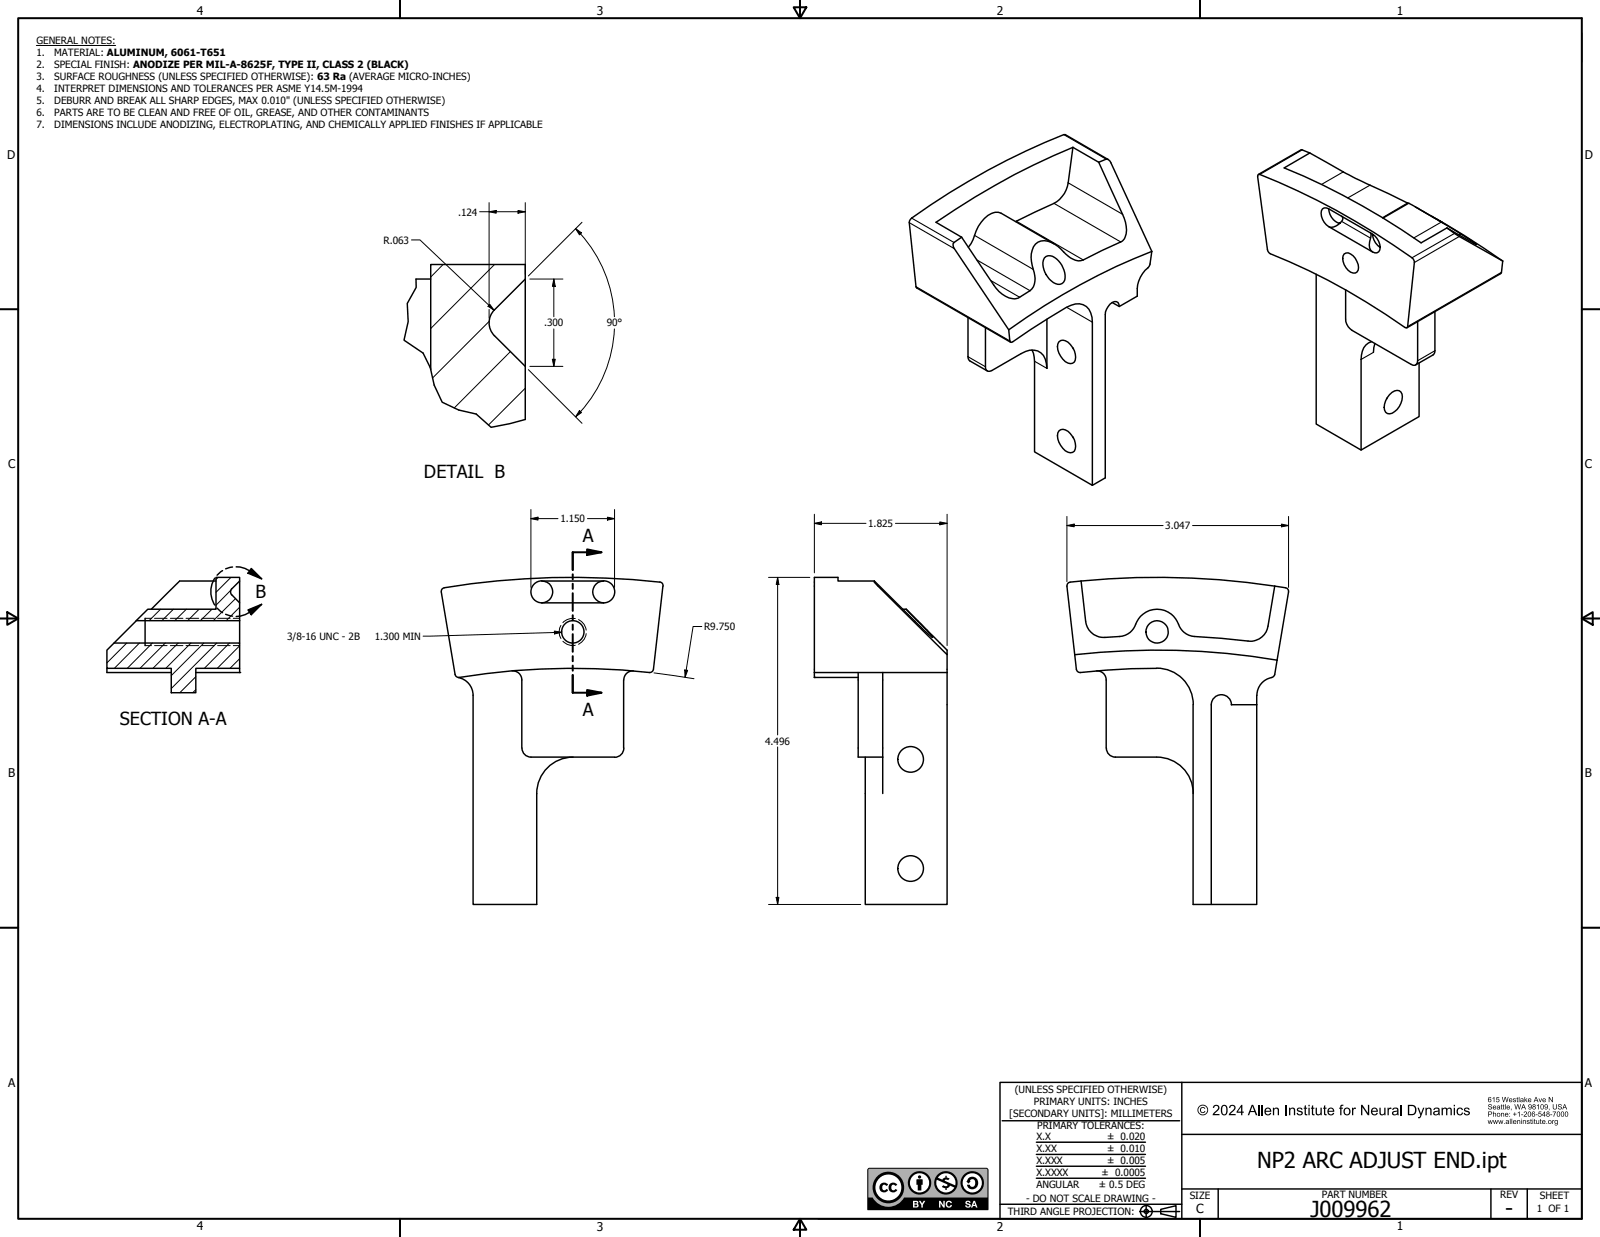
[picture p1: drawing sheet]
<svg xmlns="http://www.w3.org/2000/svg" width="559mm" height="432mm" viewBox="0 0 559 432" stroke-linecap="round" stroke-linejoin="round" font-family="sans-serif">
<!-- layer: Layer 1 -->
<g fill="none" stroke="#000" stroke-width=".35">
<path d="M12.7 15.9h27.7M552.4 11.5v10.3M167.5 73.9h16M170.8 73.9l2.5-.4v.9zM170.8 70.7v35.9M180.9 73.5l2.6 .4-2.6 .5zM183.5 70.7v25.1M201 79.8a46.6 46.6 0 0 1 13.6 30.8M201 79.8l2.1 1.5-.7 .7zM203.3 77.6l-18.8 18.7M143.7 83.8h3l25.8 24.5M154.7 92.3l-4.3 4.4"/>
<path d="M172.7 92.3l-22.3 22.4M185 97.4h11.6M193.4 97.4l.5 2.5h-1zM193.4 97.4v13.2M170.8 108v3.1M170.9 112.1l-19.8 19.9M171.1 106.2l1.4 2.1-2.1-1.4zM193.4 114.8v13.1M214.6 114.8a46.3 46.3 0 0 1-13.6 30.7M178.2 122.7l-19.6 19.7M183.5 135.5l-12.9 12.8M184.5 129l18.8 18.8"/>
<path d="M185 127.9h11.6M192.9 125.4h1l-.5 2.5zM202.4 143.3l.7 .7-2.1 1.5zM185.4 177.9v27.1M214.6 177.9v27.1M284.4 179.5v20.5M330.8 179.5v45.9M185.4 181l2.5-.5v1zM185.4 181h9.5M205.2 181h9.4M212.2 180.5l2.4 .5-2.4 .5zM284.4 182.7l2.5-.5v1z"/>
<path d="M284.4 182.7h18.1M312.7 182.7h18.1M328.2 182.2l2.6 .5-2.6 .5zM372.6 183.5l2.6-.6v1zM372.6 183.5h33.6M372.6 180.3v22.7M416.5 183.5h33.5M447.5 182.9l2.5 .6-2.5 .4zM450 180.3v24.7M50.7 215.8h2.2M54 215.8h4.4M56.1 212.7l-4 4"/>
<path d="M59.5 215.8h4.4M60.6 212.7l-4.1 4M65 215.8h4.4M65.1 212.7l-4.1 4M69.5 212.7l-4 4M70.5 215.8h4.4M74 212.7l-4 4M76 215.8h4.4M76.2 201.5l-.8 .7M80.6 201.5l-5.2 5.3M80.7 205.9l-5.3 5.4M81.5 215.8h2.2"/>
<path d="M82.2 209l-7.7 7.7M83.7 216.5l-.2 .2M83.7 212l-4.7 4.7M195.9 218.3a4.4 4.4 0 0 0 0 4.6M200.9 215.9a4.8 4.8 0 0 0-4.3 1.5M202.1 216.3a4.6 4.6 0 0 1 2.6 3.7M245.1 218.7h-3l-2.8 17.7M268.4 201.5h14.4M271.6 201.5v55M271.6 201.5l.4 2.5h-.9zM44.3 224.5l-7 6.9M48.7 224.5l-8.8 8.8"/>
<path d="M50.7 225.4h2.2M53.2 224.5l-8.8 8.8M54 225.4h4.4M57.7 224.5l-8.8 8.8M59.5 225.4h4.4M62.2 224.5l-8.8 8.8M65 225.4h4.4M66.7 224.5l-8.8 8.8M68.4 236.2l-5.6 5.6M70.5 225.4h4.4M71.2 224.5l-11.4 11.3M75.7 224.5l-15.9 15.8"/>
<path d="M76 225.4h4.4M80.1 224.5l-8.7 8.8M81.5 225.4h2.2M83.7 229.9l-3.4 3.4M83.7 225.4l-7.8 7.9M193.6 220.3l2.6 .4-2.5 .6zM196.2 220.7l-48.4 1.4M196.6 223.8a4.5 4.5 0 0 0 4.3 1.4M204.7 221.2a4.8 4.8 0 0 1-2.6 3.7M228.4 234.9l14 2M239.1 233.9l1.1 .1-.9 2.4zM68.4 240.7l-1.1 1.1"/>
<path d="M271.6 260.7v55M268.4 315.7h32.2M271.1 313.2h.9l-.4 2.5z"/>
</g>
<g fill="none" stroke="#000" stroke-width=".51">
<path d="M374.7 51.4a247.7 247.7 0 0 0-47.8 26.2l9 5.2M374.7 51.4l-1.6 12.4a9.6 9.6 0 0 1-5 7.2l-13.4 6.3M374.7 51.4l9 5.2M383.7 56.6l8.3 18.2a10.1 10.1 0 0 1 .7 8.6l-.8 .8-13.6 6.5a5.6 5.6 0 0 1-6.1-2l-.7-.8a9.4 9.4 0 0 0-8-3.8 5.3 5.3 0 0 0-3.4 5.8l.8 4.1a6.5 6.5 0 0 1-1.2 7.5l-4.1 2.6a6 6 0 0 1-5.6-1.4l-1.1-1-1.9-2.3-11.1-16.6M383.7 56.6l2.6-1a1.8 1.8 0 0 1 1.7 1.2l14.3 31M387 55.7l-15.2-8.7a236.8 236.8 0 0 0-53.9 29.6l-.3 1.1 2.4 22.6 32.9 19.1M457.5 53.4l-9 5.2a247.7 247.7 0 0 1 47.8 26.2l9-5.2M457.5 53.4l16 8.9 18.3 8.7M457.5 53.4l-3-1.1-15 8.6M439.5 60.9a235.5 235.5 0 0 1 54.1 29.5l.4 1.2-2.4 22.4-.5 .5a245.8 245.8 0 0 0-47.9-26.2l-.5-1.1-3.5-25.5zM464.1 72.9l15.3 8.8M464.1 79.1l15.3 8.8"/>
<path d="M468.6 75.4a1.17 1.17 0 0 1 0 1.9 4.3 4.3 0 0 1-4.5 1.8 5.6 5.6 0 0 1-2.6-5.6 1.57 1.57 0 0 1 2.6-.6 5.3 5.3 0 0 0 3.9 5M483 76.1l9.1-5.2 16.4 9.7 7.2 4.7-10.4-5.7M494.3 72.3l9.6 5.4-3.9-2.2M502.7 77.1a246.4 246.4 0 0 1 22.1 14M505.3 79.6l4.4 3 15.1 8.5M150.4 97.4h-5.1l.1 2.9-3.2 5.6 .4 6.4-1.5 6.4 6.7 4.6 2.4 5 1.4 6.1 2.8 6 5.8 2.7 6.1 1.4 5.2 4.7 6.6-1.3 5.4-1.5v-18.5l-10.8-10.7M183.5 97.4v30.5M335.9 82.8l-2.7 1.8a1.73 1.73 0 0 0 .1 2.2l19 28.3M364.7 90a2.96 2.96 0 0 1 4.4 .4 8.5 8.5 0 0 1 2.8 7.4 2.45 2.45 0 0 1-4 .8 8 8 0 0 1-3.5-7.9zM368 85.1l-18.4-10.7a6 6 0 0 0-6.9 3.1 18 18 0 0 0-2.8 6.1l-1.7 2.7M402.3 87.8l-.7 4.4a3.5 3.5 0 0 1-1.7 2.2 11.1 11.1 0 0 0-2.7 9l-6.3 3.6-2.5-1.4M402.3 87.8a226.7 226.7 0 0 0-50 27.3"/>
<path d="M459.7 95.7v52.3l15.7 9.1M469.5 88.6a2.21 2.21 0 0 1 3.1 .7 4.6 4.6 0 0 1 1.3 5.7 2.31 2.31 0 0 1-3-.6 4.8 4.8 0 0 1-1.4-5.8zM478.7 81.3l.2 .7-.2 1.1a4.2 4.2 0 0 0 .7 4.8 1.64 1.64 0 0 0 1.9 .2 1.64 1.64 0 0 0 .7-1.7 5.9 5.9 0 0 0-2.6-4.7 5.9 5.9 0 0 0 2.6 4.7M524.8 91.1l-.4 4-.3 .4-32.7 18.9M172.7 108.2l10.8-10.8v-5.1h-33.1v36.7M172.7 108.2a6.4 6.4 0 0 0 0 9M338.1 110.9v14.3l.6 .8 6.1 3.5M352.3 115.1l.4 3.9 .5 .5 .5-.2a190.1 190.1 0 0 1 20.4-12.7 5 5 0 0 1 7.3 4.1l.1 58.7-20.2-11.7v-31.6l-.4-2.8-.5-1.1M365.6 111.4v17.2a6.3 6.3 0 0 0-3.2-6.1 6.5 6.5 0 0 0-5.8 .9l-10.2 5.9a1.37 1.37 0 0 1-1.6 .2 1.37 1.37 0 0 1-.6-1.5v-13.6M369.8 119.3a2.59 2.59 0 0 1 4 1 5.6 5.6 0 0 1 1.4 6.1 2.59 2.59 0 0 1-4-1 5.3 5.3 0 0 1-1.4-6.1zM390.9 107a1.49 1.49 0 0 0-.7-1.6 1.49 1.49 0 0 0-1.8 .2 5.7 5.7 0 0 0-2.4 4.3v56.9l-4.5 2.6M470 101.2v10.2a4.8 4.8 0 0 0 2.2 3.9l21.3 12.2a1.37 1.37 0 0 0 1.6-1.6v-13.6"/>
<path d="M479 119.3a5.7 5.7 0 0 0-3.6 6.2v31.6l20.2-11.7v-18.7M480.2 119.9l-.5 3.1M501.1 108.8v14.3l-.6 .8-6.1 3.5M374.6 121.3l.3 .4M484.5 138.9l-.2 .4M485.3 137.8a2.83 2.83 0 0 1 4-1 5.6 5.6 0 0 1-2.3 6.9 2.01 2.01 0 0 1-2.4 .7 2.01 2.01 0 0 1-1.2-2.2 7 7 0 0 1 1.9-4.4zM369.8 150.4a2.59 2.59 0 0 1 4 1 5.6 5.6 0 0 1 1.4 6.1 2.59 2.59 0 0 1-4-1 5.3 5.3 0 0 1-1.4-6.1zM374.6 152.5l.3 .3M77.7 199.2l-1.9 1.6M81.2 197.9l-2.4 .7M82.5 197.9h1.4l1.7 .5 5.8 3.7M87.8 198.4l3.6 3.7-4.8-2z"/>
<path d="M47.6 216.7l4-4h23.8v-11.2h8.3v1.3l-2.7 2.7-.5 1.1 .2 .8 3 3v6.3zM47.6 216.7l-7.8 7.8M50.7 215.8v9.6M75.1 201.8a8.4 8.4 0 0 0 0 9.4M75.4 202.8h-12.7l-9.9 9.9M75.8 212.3l1.9 1.6M78.8 214.4l2.4 .7M83.7 202.8v7.6M83.7 216.7v7.8M86.6 212.9l4.8-2-3.6 3.7zM91.4 210.9l-5.8 3.7-3.1 .6M154.1 206.6l4.8 28.9"/>
<path d="M154.1 206.6a1.25 1.25 0 0 1 1.1-1.4 276 276 0 0 1 75.7-1.9l.5 .5 .2 .8-3.4 29-.6 1-.8 .2M189.2 202.8h21.6a3.8 3.8 0 0 0-3.8 3.8 3.8 3.8 0 0 0 3.8 3.8h-21.6a3.8 3.8 0 0 0 3.8-3.8 3.8 3.8 0 0 0-3.8-3.8zM189.3 202.8a3.8 3.8 0 0 0-3.9 3.8 3.8 3.8 0 0 0 3.9 3.8M210.9 202.8a3.8 3.8 0 0 1 3.8 3.8 3.8 3.8 0 0 1-3.8 3.8M305.4 202.8h-12.7v-1.3h-8.3v35h15.3M305.4 202.8v.4l.8 1 24.6 24.3v-1.6l-14.3-14.2M305.4 202.8l17.2 17.1 3.1 2.6a12.1 12.1 0 0 0-3.3-3.8l-5.9-6M315.3 212.7h1.2M377.6 202.8l1.6 14.1a6.3 6.3 0 0 0 6.7 5.6l5.1-.3a6.7 6.7 0 0 0 6.1-5.2 8 8 0 0 1 8-4.3 8 8 0 0 1 6.8 6l.5 .8a6.4 6.4 0 0 0 4.9 2.7l18.6 1.6a6.2 6.2 0 0 0 6.9-5.2l2.4-14M377.6 202.8a276.8 276.8 0 0 1 67.6 1.8M377.6 202.8l-3.8 .4a1.29 1.29 0 0 0-1.2 1.4l2.7 23.9M445.2 204.6l3.7 .6a1.28 1.28 0 0 1 1.1 1.4l-4 23.8"/>
<path d="M37.3 226.9l2.5-2.4h43.9v8.8h-15.3v8.5h-8.6v-8.5h-22.5zM37.3 233.3v1.5h22.5M83.7 233.3v1.5h-15.3M160 236.5a6.3 6.3 0 0 1 5.2 6.2v73h22.3v-38.7M178.8 234.2a3.1 3.1 0 0 1 3.4 3.1M182.2 237.4v23.7M217.8 237.4l.1 23.7a3.2 3.2 0 0 1-3.2 3.3M221.3 234.2a3.1 3.1 0 0 0-3.4 3.1M226.8 234.8a253.5 253.5 0 0 0-66.8 1.7l-.7-.4-.3-.7M284.4 234.8h46.4M299.7 234.8v29.5h8.6M308.3 234.8v42.2"/>
<path d="M330.8 228.5v87.2h-28.6v-51.4M375.3 228.5a253.4 253.4 0 0 1 70.7 1.9M375.3 228.5l.6 5.1M375.9 233.6l.7 1 .8 .2M382.9 234.2a3.1 3.1 0 0 1 3.4 3.1M386.3 237.4l.1 23.7a3.1 3.1 0 0 0 3.1 3.2h14.5a12.7 12.7 0 0 1 12.8 12.7M404 233.3l-8.9 .1-17.8 1.4M404 233.2a12.7 12.7 0 0 1 12.8 12.8M444.2 236.5a6.3 6.3 0 0 0-5.2 6.2M446 230.4l-.8 5-.4 .7-.6 .4M416.7 246v69.7h6.3M423 246a3.5 3.5 0 0 1 3.6-3.5 3.5 3.5 0 0 1 3.5 3.5"/>
<path d="M423 246v69.7h15.9v-69.7M430 246h8.9M438.9 242.7v3.3M182.3 261.1a3.1 3.1 0 0 0 3.2 3.2h29.1M200.2 264.3a12.7 12.7 0 0 0-12.7 12.7M412.7 377.8v47.6M350 391.2h62M361.9 398.7h38.1M412.7 396h139.7M361.9 403h38.1M361.9 411.3h38.1M361.9 407.1h38.1"/>
<path d="M412.7 415h139.7M425.4 415v10.4M520.7 415v10.4M533.4 415v10.4M285.7 425.4h266.7v-47.6h-203.2v47.6M349.2 420.4h63.5M398 422.9h14M400.3 420.6v4.6M405.4 422.1l5.3-1.2v4l-5.3-1.2z"/>
<circle cx="200.1" cy="220.6" r="3.9"/>
<circle cx="404.1" cy="220.6" r="3.9"/>
<circle cx="318" cy="265.1" r="4.5"/>
<circle cx="318" cy="303.2" r="4.5"/>
<circle cx="400.3" cy="422.9" r="2.06"/>
<circle cx="400.3" cy="422.9" r=".73"/>
</g>
<g fill="#000">
<path d="M423.9 385.9a1.19 1.19 0 0 1 1.9 .3 1.19 1.19 0 0 1-.7 1.7l-1 1h1.8v.4h-2.4l.2-.6 1-1a.91 .91 0 0 0 .7-.7 .91 .91 0 0 0-.5-1l-.7 .2-.2 .6-.4-.1zM429.6 385.9a1.19 1.19 0 0 1 1.8 .3 1.19 1.19 0 0 1-.6 1.7l-1 1h1.7v.4h-2.4l.3-.6 .9-1a.91 .91 0 0 0 .7-.7 .91 .91 0 0 0-.4-1l-.7 .2-.2 .6-.5-.1zM444.6 386.7h.4v.3a.94 .94 0 0 1 1.1-.4 .94 .94 0 0 1 .6 1.1v1.6h-.5v-1.6a.65 .65 0 0 0-.7-.7 .65 .65 0 0 0-.5 .9v1.4h-.4zM448.9 385.7h.5v3.6h-.5zM450.2 386.7h.4v.3a.94 .94 0 0 1 1.1-.4 .94 .94 0 0 1 .6 1.1v1.6h-.4v-1.6a.65 .65 0 0 0-.7-.7 .65 .65 0 0 0-.6 .9v1.4h-.4zM453.1 386.9l.6-.3a.99 .99 0 0 1 1.2 .7l-.4 .1a.52 .52 0 0 0-.6-.5 .52 .52 0 0 0-.4 .6l.2 .1a.98 .98 0 0 1 1 .3 .98 .98 0 0 1 .2 1l-.2 .3a1.19 1.19 0 0 1-1.9-.7l.5-.1a.58 .58 0 0 0 .6 .6 .58 .58 0 0 0 .5-.7l-.2-.1a.94 .94 0 0 1-1-.3 .94 .94 0 0 1-.1-1zM455.6 386l.5-.2v.9h.4v.3h-.4v1.6l.5 .7a.66 .66 0 0 1-.7-.1 .66 .66 0 0 1-.3-.7v-1.5h-.3v-.3h.3zM458.2 386l.4-.2v.9h.5v.3h-.5v1.6l.5 .7a.66 .66 0 0 1-.7-.1 .66 .66 0 0 1-.2-.7v-1.5h-.4v-.3h.4zM459.5 386.7h.4v1.4a.66 .66 0 0 0 .7 .9 .66 .66 0 0 0 .6-.9v-1.4h.4v2.6h-.4v-.4a.94 .94 0 0 1-1.1 .4 .94 .94 0 0 1-.6-1zM462.4 386l.4-.2v.9h.5v.3h-.5v1.6l.6 .7a.66 .66 0 0 1-.8-.1 .66 .66 0 0 1-.2-.7v-1.5h-.3v-.3h.3zM468.2 385.8l1-.1-.1 .3-.6 .2v.5h.5v.3h-.5v2.3h-.4v-2.3h-.4v-.3h.4zM472.2 386.7h.4v.4a.64 .64 0 0 1 1-.3l-.1 .4a.59 .59 0 0 0-.7 0 .59 .59 0 0 0-.2 .7v1.4h-.4z"/>
<path d="M475.3 385.7h.5l1.9 2.8v-2.8h.5v3.6h-.5l-1.9-2.9v2.9h-.5zM481.8 386.7h.4v1.4a.66 .66 0 0 0 .7 .9 .66 .66 0 0 0 .5-.9v-1.4h.5v2.6h-.4v-.4a.94 .94 0 0 1-1.1 .4 .94 .94 0 0 1-.6-1zM484.6 386.7h.4v.4a.64 .64 0 0 1 1-.3l-.1 .4a.59 .59 0 0 0-.7 0 .59 .59 0 0 0-.2 .7v1.4h-.4zM495.1 386.7h.4l.8 2.1 .7-2.1h.5l-1 2.6a.97 .97 0 0 1-1.2 1l-.1-.4h.5l.3-.6zM497.8 386.7h.4v.3a.94 .94 0 0 1 1.2-.4 .94 .94 0 0 1 .6 1.1v1.6h-.5v-1.6a.65 .65 0 0 0-.7-.7 .65 .65 0 0 0-.5 .9v1.4h-.5zM503.5 386.7h.4v.3l1-.4a.67 .67 0 0 0 1.1 0l.7 .1 .3 .3v2.3h-.4v-1.7a.58 .58 0 0 0-.6-.6 .58 .58 0 0 0-.5 .8v1.5h-.5v-1.7a.6 .6 0 0 0-.7-.6 .6 .6 0 0 0-.4 .9v1.4h-.4zM509.1 386.9a1.12 1.12 0 0 1 1.8 .5l-.4 .1a.72 .72 0 0 0-.9-.5 .72 .72 0 0 0-.4 1 .73 .73 0 0 0 .4 1 .73 .73 0 0 0 1-.7l.4 .1a1.25 1.25 0 0 1-1.8 .8 1.25 1.25 0 0 1-.4-2zM511.4 386.9l.6-.3a.99 .99 0 0 1 1.3 .7l-.5 .1a.52 .52 0 0 0-.5-.5 .52 .52 0 0 0-.5 .6l.3 .1a.98 .98 0 0 1 1 .3 .98 .98 0 0 1 .1 1l-.2 .3a1.19 1.19 0 0 1-1.8-.7l.4-.1a.58 .58 0 0 0 .7 .6 .58 .58 0 0 0 .5-.7l-.3-.1a.94 .94 0 0 1-1-.3 .94 .94 0 0 1-.1-1z"/>
<path d="M419.4 386.6l.2-.1a.94 .94 0 0 1 1.3 .5l-.2 .1a.66 .66 0 0 0-1-.1 .66 .66 0 0 0 0 1 .66 .66 0 0 0 1-.2l.3 .1a1.03 1.03 0 0 1-1.6 .4 1.03 1.03 0 0 1 0-1.7zM418.5 387.5a1.56 1.56 0 0 0 3.1 0 1.56 1.56 0 0 0-3.1 0zM418.2 387.5a1.87 1.87 0 0 1 3.7 0 1.87 1.87 0 0 1-3.7 0z"/>
<path d="M427.2 386.1l-.2 .4a1.83 1.83 0 0 0 .6 2.5 1.88 1.88 0 0 0 0-3zM426.9 385.9a1.29 1.29 0 0 1 1.5 .1 1.29 1.29 0 0 1 .3 1.5 1.3 1.3 0 0 1-1.1 1.9 1.3 1.3 0 0 1-1.2-1.9l.1-1z"/>
<path d="M433.5 386.4l-1.2 1.6h1.2zM433.5 385.7h.4v2.3h.5v.4h-.5v.9h-.4v-.9h-1.6v-.4z"/>
<path d="M437.4 386.1l-.6 1.7h1.2zM437.2 385.7h.5l1.5 3.6h-.6l-.4-1.1h-1.5l-.4 1.1h-.5z"/>
<path d="M442.3 387.2l-.2 .5h1.4a.73 .73 0 0 0-.4-.7 .73 .73 0 0 0-.8 .2zM441.9 387a1.23 1.23 0 0 1 1.5-.3 1.23 1.23 0 0 1 .6 1.4h-2a.77 .77 0 0 0 .6 .9 .77 .77 0 0 0 .9-.5h.5a1.33 1.33 0 0 1-2 .6 1.33 1.33 0 0 1-.1-2.1z"/>
<path d="M457 386.7h.4v2.6h-.4zM457 385.7h.4v.5h-.4z"/>
<path d="M464.3 387.2l-.2 .5h1.4a.73 .73 0 0 0-.4-.7 .73 .73 0 0 0-.8 .2zM463.9 387a1.23 1.23 0 0 1 1.5-.3 1.23 1.23 0 0 1 .6 1.4h-2a.77 .77 0 0 0 .6 .9 .77 .77 0 0 0 .9-.5h.5a1.33 1.33 0 0 1-2 .6 1.33 1.33 0 0 1-.1-2.1z"/>
<path d="M469.9 387.2a.94 .94 0 0 0-.2 1.3 .94 .94 0 0 0 1.3 .2 .94 .94 0 0 0 .2-1.3 .94 .94 0 0 0-1.3-.2zM469.6 386.9a1.3 1.3 0 0 1 2 .3 1.3 1.3 0 0 1-.6 1.9 1.3 1.3 0 0 1-1.8-.8l.1-1z"/>
<path d="M479.5 387.2l-.2 .5h1.5a.73 .73 0 0 0-.5-.7 .73 .73 0 0 0-.8 .2zM479.1 387a1.23 1.23 0 0 1 1.5-.3 1.23 1.23 0 0 1 .6 1.4h-1.9a.77 .77 0 0 0 .5 .9 .77 .77 0 0 0 1-.5h.4a1.33 1.33 0 0 1-2 .6 1.33 1.33 0 0 1-.1-2.1z"/>
<path d="M486.7 388.3a.64 .64 0 0 0 .8 .8 .64 .64 0 0 0 .5-1zM486.5 386.9l.7-.3a.9 .9 0 0 1 1.2 1l.2 1.7h-.5l-.1-.3a.9 .9 0 0 1-1.4 .3 .9 .9 0 0 1 0-1.4l1.2-.2a.57 .57 0 0 0-.3-.8 .57 .57 0 0 0-.8 .4l-.5 .1z"/>
<path d="M492.2 386.1v2.8h.8a1.39 1.39 0 0 0 1.2-1.4 1.39 1.39 0 0 0-1.3-1.4zM491.7 385.7h1.2a1.82 1.82 0 0 1 1.8 1.8 1.82 1.82 0 0 1-1.7 1.8h-1.3z"/>
<path d="M501.1 388.3a.64 .64 0 0 0 .7 .8 .64 .64 0 0 0 .5-1zM500.9 386.9l.7-.3a.9 .9 0 0 1 1.2 1l.1 1.7h-.4l-.1-.3a.9 .9 0 0 1-1.4 .3 .9 .9 0 0 1 0-1.4l1.1-.2a.57 .57 0 0 0-.3-.8 .57 .57 0 0 0-.7 .4l-.5 .1z"/>
<path d="M507.7 386.7h.5v2.6h-.5zM507.7 385.7h.5v.5h-.5z"/>
<path d="M540.9 382.9h.2l1 1.4v-1.4h.2v1.8h-.2l-1-1.4v1.4h-.2zM539 383.7l-.1 .2h.8l-.2-.3zM538.9 383.6a.61 .61 0 0 1 .7-.1 .61 .61 0 0 1 .3 .6h-1a.38 .38 0 0 0 .3 .5 .38 .38 0 0 0 .5-.3h.2a.66 .66 0 0 1-1 .3 .66 .66 0 0 1 0-1zM537.4 383.4h.2l.4 1.1 .3-1.1h.3l-.5 1.3h-.2zM536.4 383.1l-.2 .9h.6zM536.3 382.9h.3l.7 1.8h-.2l-.3-.5h-.7l-.2 .5h-.3zM534 383.7l-.1 .2h.7l-.2-.3zM533.8 383.6a.61 .61 0 0 1 .7-.1 .61 .61 0 0 1 .3 .6h-1a.38 .38 0 0 0 .3 .5 .38 .38 0 0 0 .5-.3h.2a.66 .66 0 0 1-1 .3 .66 .66 0 0 1 0-1zM532.4 382.9h.2v1l.9-.5-.5 .5 .5 .8h-.3l-.4-.6-.2 .6h-.2zM531.2 384.2v.3l.4 .1 .2-.5zM531.1 383.6l.9-.1 .1 1.2-.2-.1a.49 .49 0 0 1-.7 .2 .49 .49 0 0 1-.2-.7 .49 .49 0 0 1 .7-.2l.1-.3-.8 .2zM530.4 382.9h.3v1.8h-.3zM529.8 383.1l.2-.1v.4h.2l-.2 .2v.8l.3 .3-.5-.1zM528.5 383.5l.5-.1 .4 .2h-.6l-.1 .3a.54 .54 0 0 1 .8 .4 .54 .54 0 0 1-.6 .6 .54 .54 0 0 1-.5-.6l.5 .3 .3-.2-.7-.4zM527.3 383.7l-.1 .2h.8l-.2-.3zM527.2 383.6a.61 .61 0 0 1 .7-.1 .61 .61 0 0 1 .3 .6h-1a.38 .38 0 0 0 .3 .5 .38 .38 0 0 0 .5-.3h.2a.66 .66 0 0 1-1 .3 .66 .66 0 0 1 0-1zM524.5 382.9h.3l.3 1.6 .5-1.6h.2l.5 1.6 .3-1.6h.3l-.5 1.8h-.3l-.4-1.6-.4 1.6h-.3zM522.7 382.9h.9v.3h-.7l-.1 .4a.6 .6 0 0 1 .8 .3 .6 .6 0 0 1-.3 .8 .6 .6 0 0 1-.8-.4l.2-.1a.38 .38 0 0 0 .6 .2 .38 .38 0 0 0 0-.6 .38 .38 0 0 0-.6 .1h-.2zM521.3 383.4l.6-.5v1.8h-.2v-1.4l-.4 .3zM519.9 384.2a.4 .4 0 0 0 .8 0 .4 .4 0 0 0-.8 0zM519.9 383.1l.6-.2 .3 .5h-.2a.36 .36 0 0 0-.4-.3 .36 .36 0 0 0-.3 .5v.2a.58 .58 0 0 1 .9 .2 .58 .58 0 0 1-.5 .8 .58 .58 0 0 1-.6-.6z"/>
<path d="M543.1 391.7a.45 .45 0 0 0 .9 0 .45 .45 0 0 0-.9 0zM543 391.2l1.1-.2v1.2a.58 .58 0 0 1-.5 .7 .58 .58 0 0 1-.7-.5l.3 .2a.39 .39 0 0 0 .5 0 .39 .39 0 0 0 .1-.4 .63 .63 0 0 1-.8-.1 .63 .63 0 0 1 0-.9zM542.1 391l.2 .2 .6-.1-.5 .3v.9h-.3zM540.9 391.7a.45 .45 0 0 0 .9 0 .45 .45 0 0 0-.9 0zM540.6 391.7a.7 .7 0 0 1 1.4 0 .7 .7 0 0 1-1.4 0zM540.1 392.1h.2v.2h-.2zM538.9 391.3l-.1 .3h.7l-.2-.4zM538.7 391.2a.61 .61 0 0 1 .7-.1 .61 .61 0 0 1 .4 .6h-1a.38 .38 0 0 0 .3 .5 .38 .38 0 0 0 .4-.3h.2a.66 .66 0 0 1-1 .3 .66 .66 0 0 1 0-1zM538 390.7l.2-.1v.4h.2l-.2 .2v.8l.2 .3-.4-.1zM536.5 391h.2v1l.3 .2 .3-.2v-1h.3v1.3l-1-.1zM535.8 390.7l.3-.1v.4h.2l-.2 .2v.8l.2 .3-.4-.1zM535.2 391h.3v1.3h-.3zM535.2 390.5l.3 .3zM534.6 390.7l.2-.1v.4h.2l-.2 .2v.8l.2 .3-.4-.1zM533.3 391.1l.5-.1 .4 .2h-.6l-.1 .3a.54 .54 0 0 1 .7 .4 .54 .54 0 0 1-.5 .6 .54 .54 0 0 1-.5-.6l.5 .3 .3-.2-.7-.4zM531.9 391l.9 .1 .1 1.2h-.2v-1l-.3-.1-.3 .2v.9h-.2zM531.3 391h.2v1.3h-.2zM531.3 390.5l.2 .3zM529.9 391l1 .1v1.2h-.2v-1l-.3-.1-.3 .2v.9h-.2zM528.8 391.3l-.2 .3h.8l-.2-.4zM528.6 391.2a.61 .61 0 0 1 .7-.1 .61 .61 0 0 1 .3 .6h-1a.38 .38 0 0 0 .3 .5 .38 .38 0 0 0 .5-.3h.2a.66 .66 0 0 1-1 .3 .66 .66 0 0 1 0-1zM527.9 390.5h.2v1.8h-.2zM527.3 390.5h.3v1.8h-.3zM526.2 391.8v.3l.3 .1 .3-.5zM526 391.2l.9-.1 .2 1.2-.3-.1a.49 .49 0 0 1-.7 .2 .49 .49 0 0 1-.2-.7 .49 .49 0 0 1 .7-.2l.1-.2-.8 .1zM525.3 392.1h.2v.2h-.2zM523.2 391h.3l.3 1.1 .2-1.1h.3l.2 1 .3-1h.2l-.4 1.3h-.2l-.3-1-.2 1h-.3zM521.4 391h.2l.3 1.1 .3-1.1h.2l.3 1 .3-1h.2l-.4 1.3h-.2l-.3-1-.3 1h-.2zM519.6 391h.2l.3 1.1 .3-1.1h.2l.3 1 .3-1h.2l-.4 1.3h-.3l-.2-1-.3 1h-.2z"/>
<path d="M546.5 385.6l-.3 .9h.6zM546.3 385.5h.3l.7 1.8h-.2l-.3-.6h-.7l-.2 .6h-.3zM544.3 385.6a.72 .72 0 0 1 1.1 .4h-.2a.4 .4 0 0 0-.4-.4 .4 .4 0 0 0-.4 .5h.2a.69 .69 0 0 1 .8 .4 .69 .69 0 0 1-.4 .9 .69 .69 0 0 1-.8-.4l-.1-.3h.2a.44 .44 0 0 0 .5 .5 .44 .44 0 0 0 .3-.7h-.2a.58 .58 0 0 1-.6-.2 .58 .58 0 0 1 0-.7zM542.3 385.5h.3v1a.49 .49 0 0 0 .4 .6 .49 .49 0 0 0 .5-.6v-1h.2v1a.72 .72 0 0 1-.7 .8 .72 .72 0 0 1-.7-.8zM540.9 387h.3l-.2 .6zM539.6 386a.39 .39 0 0 0 .7 0 .39 .39 0 0 0-.7 0zM539.6 385.6a.82 .82 0 0 1 1 .8 .82 .82 0 0 1-1 .8l-.2-.4 .7 .3 .3-.7a.57 .57 0 0 1-.9 .1 .57 .57 0 0 1 .1-.9zM538.3 385.8a.84 .84 0 0 0 .4 1.3l.1-.1a.84 .84 0 0 0-.4-1.3zM538.3 385.5a.84 .84 0 0 1 .9 .9 .84 .84 0 0 1-.9 .8l-.3-.8zM536.8 385.9l.6-.5v1.9h-.2v-1.5l-.4 .3zM535.5 385.9a.3 .3 0 0 0 .6 0 .3 .3 0 0 0-.6 0zM535.4 386.7a.37 .37 0 0 0 .7 0 .37 .37 0 0 0-.7 0zM535.4 385.6a.49 .49 0 0 1 .7-.1 .49 .49 0 0 1-.1 .8 .54 .54 0 0 1 .2 .8 .54 .54 0 0 1-.8 0 .54 .54 0 0 1 .1-.8l-.2-.3zM533.9 386a.4 .4 0 0 0 .8 0 .4 .4 0 0 0-.8 0zM533.9 385.6a.82 .82 0 0 1 1.1 .8 .82 .82 0 0 1-1 .8l-.2-.4 .7 .3 .2-.7a.57 .57 0 0 1-.8 .1 .57 .57 0 0 1 0-.9zM532.1 385.6l-.3 .9h.6zM532 385.5h.2l.8 1.8h-.3l-.2-.6h-.8l-.2 .6h-.2zM528.9 385.5h.2l.4 1.5 .4-1.5h.3l.4 1.5 .4-1.5h.2l-.5 1.8h-.2l-.4-1.6-.5 1.6h-.2zM527.7 387h.2l-.2 .6zM526.5 386.2l-.1 .3h.7l-.2-.4zM526.3 386.1a.61 .61 0 0 1 .7-.1 .61 .61 0 0 1 .4 .7h-1a.38 .38 0 0 0 .3 .4 .38 .38 0 0 0 .4-.3l.2 .1a.66 .66 0 0 1-1 .3 .66 .66 0 0 1 0-1.1zM525.6 385.5h.3v1.8h-.3zM525 385.6l.2-.1v.5h.2l-.2 .1v.8l.3 .4-.5-.2zM524.3 385.6l.2-.1v.5h.2l-.2 .1v.8l.3 .4-.5-.2zM523.1 386.8v.3h.3l.3-.5zM522.9 386.1h.9l.2 1.2-.3-.2a.49 .49 0 0 1-.7 .2 .49 .49 0 0 1-.2-.7 .49 .49 0 0 1 .7-.1l.1-.3-.8 .1zM521.7 386.2l-.1 .3h.7l-.2-.4zM521.5 386.1a.61 .61 0 0 1 .8-.1 .61 .61 0 0 1 .3 .7h-1a.38 .38 0 0 0 .3 .4 .38 .38 0 0 0 .4-.3l.3 .1a.66 .66 0 0 1-1.1 .3 .66 .66 0 0 1 0-1.1zM519.9 385.6a.72 .72 0 0 1 1.2 .4h-.3a.4 .4 0 0 0-.4-.4 .4 .4 0 0 0-.3 .5h.1a.69 .69 0 0 1 .9 .4 .69 .69 0 0 1-.4 .9 .69 .69 0 0 1-.9-.4l-.1-.3h.2a.44 .44 0 0 0 .5 .5 .44 .44 0 0 0 .3-.7h-.1a.58 .58 0 0 1-.7-.2 .58 .58 0 0 1 0-.7z"/>
<path d="M546.9 388.3a.84 .84 0 0 0 .3 1.3l.2-.1a.84 .84 0 0 0-.4-1.3zM546.8 388.1a.84 .84 0 0 1 .9 .8 .84 .84 0 0 1-.9 .8l-.3-.8zM545.4 388.3a.84 .84 0 0 0 .4 1.3l.2-.1a.84 .84 0 0 0-.4-1.3zM545.4 388.1a.84 .84 0 0 1 .9 .8 .84 .84 0 0 1-.9 .8l-.3-.8zM544 388.3a.84 .84 0 0 0 .4 1.3l.1-.1a.84 .84 0 0 0-.4-1.3zM544 388.1a.84 .84 0 0 1 .9 .8 .84 .84 0 0 1-.9 .8l-.3-.8zM542.3 388h1.2l-.7 1.8h-.2v-.5l.6-1.1h-.9zM541.4 389h.7v.3h-.7zM540.3 388.4a.3 .3 0 0 0 .6 0 .3 .3 0 0 0-.6 0zM540.3 389.3a.37 .37 0 0 0 .7 0 .37 .37 0 0 0-.7 0zM540.2 388.1a.49 .49 0 0 1 .8 0 .49 .49 0 0 1-.1 .7 .54 .54 0 0 1 .1 .8 .54 .54 0 0 1-.8 0 .54 .54 0 0 1 .2-.8l-.3-.2zM539.3 388.3l-.5 .9h.5zM539.4 388h.2v1.2h.2l-.2 .6h-.3v-.4h-.7zM537.4 388h.9v.2h-.7l-.1 .5a.6 .6 0 0 1 .9 .3 .6 .6 0 0 1-.4 .8 .6 .6 0 0 1-.8-.5h.2a.38 .38 0 0 0 .6 .2 .38 .38 0 0 0 .1-.6 .38 .38 0 0 0-.6 .1l-.2-.1zM536.3 389h.7v.3h-.7zM535.2 389.3a.4 .4 0 0 0 .8 0 .4 .4 0 0 0-.8 0zM535.1 388.2l.7-.2 .3 .4h-.2a.36 .36 0 0 0-.4-.2 .36 .36 0 0 0-.3 .4v.3a.58 .58 0 0 1 .9 .2 .58 .58 0 0 1-.5 .8 .58 .58 0 0 1-.6-.7zM533.9 388.3a.84 .84 0 0 0 .4 1.3l.1-.1a.84 .84 0 0 0-.4-1.3zM533.8 388.1a.84 .84 0 0 1 1 .8 .84 .84 0 0 1-1 .8l-.2-.8zM532.3 388.1a.63 .63 0 0 1 1 .3 .63 .63 0 0 1-.5 .8l-.4 .4h.9v.2h-1.2l.5-.7a.47 .47 0 0 0 .5-.4 .47 .47 0 0 0-.5-.5l-.4 .3zM531.3 389h.7v.3h-.7zM530.1 388.4l.6-.4v1.8h-.2v-1.4l-.4 .3zM528.9 388.3h.3v.5h.4v.2h-.4v.5h-.3v-.5h-.5v-.2h.5zM527.1 389.5h.3v.3h-.3zM527.1 388.5h.3v.2h-.3zM525.9 388.7l-.1 .3h.8l-.3-.3zM525.8 388.6a.61 .61 0 0 1 .7-.1 .61 .61 0 0 1 .3 .7h-1a.38 .38 0 0 0 .3 .4 .38 .38 0 0 0 .5-.2h.2a.66 .66 0 0 1-1 .3 .66 .66 0 0 1 0-1.1zM524.2 388.5l1 .1 .1 1.2h-.2v-1l-.3-.1-.3 .2v.9h-.3zM523 389.2a.45 .45 0 0 0 .9 0 .45 .45 0 0 0-.9 0zM522.8 389.1a.66 .66 0 0 1 1.3 0 .66 .66 0 0 1-1.3 0zM521.4 388h.2v.6a.47 .47 0 0 1 .6-.1 .47 .47 0 0 1 .3 .5v.8h-.2v-1l-.3-.2-.3 .2-.1 1h-.2zM520 388.2v.7l.7-.1a.33 .33 0 0 0 .2-.4 .33 .33 0 0 0-.4-.2zM519.8 388h.9a.55 .55 0 0 1 .4 .7 .55 .55 0 0 1-.6 .4h-.5v.7h-.2z"/>
<circle cx="83.7" cy="234.8" r=".25"/>
<circle cx="284.4" cy="236.5" r=".25"/>
</g>
<g fill="none" stroke="#000" stroke-width=".38">
<path d="M371.5 47l14.8 8.6M454.8 52.3l-14.8 8.6M317.6 77.7l15.7 9.1M318.4 76.1l14.8 8.5M355 77.2l23.3 13.5M368.1 71l23.3 13.5M373.1 63.8l18.9 11M468.6 77.3l10.1 5.8M469.1 60l-7.6 4.4M478.5 64.6l-7.8 4.5M491.6 70.9l-8.8 5.1M503.4 77.5l-9.6 5.6"/>
<path d="M340.4 82.2l20.5 11.8M341.2 90.7l18.5 10.8M346 97.9l10.1 5.9M508 81.5l-14.9 8.5M509.7 82.5l-15.7 9.1M510.2 81.7l-.6 .3M513.8 83.9l-.4 .3M524.4 95.1l-32.8 18.9M319.9 100.1l32.8 18.9M372.5 107.3l9 5.2M338.1 124.5l6.1 3.5M361.3 126.1l4.3 2.5"/>
<path d="M479.7 123l-4.3 2.5M501.1 122.4l-6 3.5"/>
</g>
<g fill="none" stroke="#000" stroke-width=".7">
<path d="M139.7 0v6.3M279.4 0v6.3M419.1 0v6.3M6.4 6.3h546v419.1h-546zM277.2 2.5h4.4l-2.2 3.8zM0 107.9h6.3M552.4 107.9h6.4M205 191.8l5.1 1-5.1 .9zM210.1 192.8h-10.1v6.1M0 215.9h6.3M2.5 213.7l3.8 2.2-3.8 2.2zM200 200.5v1.7"/>
<path d="M200 203.8v1.7M200 207.1v6.1M200 214.8v1.7M200 218.1v1.7M552.4 215.9h6.4M552.5 215.9l3.8-2.2v4.4zM200 221.4v6.1M200 229v1.8M200 232.3v1.8M200 235.6v6.2h10.1M205 240.9l5.1 .9-5.1 1zM0 323.8h6.3"/>
<path d="M552.4 323.8h6.4M139.7 425.4v6.4M279.4 425.4v6.4M279.4 425.4l2.2 3.9h-4.4zM419.1 425.4v6.4"/>
</g>
<g fill="#000">
<path d="M170.8 73.9l2.5-.4v.9z" fill-rule="evenodd"/>
<path d="M180.9 73.5l2.6 .4-2.6 .5z" fill-rule="evenodd"/>
<path d="M193.4 97.4l.5 2.5h-1z" fill-rule="evenodd"/>
<path d="M201 79.8l2.1 1.5-.7 .7z" fill-rule="evenodd"/>
<path d="M171.1 106.2l1.4 2.1-2.1-1.4z" fill-rule="evenodd"/>
<path d="M192.9 125.4h1l-.5 2.5z" fill-rule="evenodd"/>
<path d="M202.4 143.3l.7 .7-2.1 1.5z" fill-rule="evenodd"/>
<path d="M185.4 181l2.5-.5v1z" fill-rule="evenodd"/>
<path d="M205 191.8l5.1 1-5.1 .9z" fill-rule="evenodd"/>
<path d="M212.2 180.5l2.4 .5-2.4 .5z" fill-rule="evenodd"/>
<path d="M284.4 182.7l2.5-.5v1z" fill-rule="evenodd"/>
<path d="M328.2 182.2l2.6 .5-2.6 .5z" fill-rule="evenodd"/>
<path d="M372.6 183.5l2.6-.6v1z" fill-rule="evenodd"/>
<path d="M447.5 182.9l2.5 .6-2.5 .4z" fill-rule="evenodd"/>
<path d="M87.8 198.4l3.6 3.7-4.8-2z" fill-rule="evenodd"/>
<path d="M86.6 212.9l4.8-2-3.6 3.7z" fill-rule="evenodd"/>
<path d="M271.6 201.5l.4 2.5h-.9z" fill-rule="evenodd"/>
<path d="M193.6 220.3l2.6 .4-2.5 .6z" fill-rule="evenodd"/>
<path d="M239.1 233.9l1.1 .1-.9 2.4z" fill-rule="evenodd"/>
<path d="M205 240.9l5.1 .9-5.1 1z" fill-rule="evenodd"/>
<path d="M271.1 313.2h.9l-.4 2.5z" fill-rule="evenodd"/>
</g>
<path d="M439.7 385.7v3.6M440.8 385.7v3.6M489.3 385.7v3.6" fill="none" stroke="#000" stroke-width=".45"/>
<path d="M303.3 408l.8-.2 40.6 .1 .4 1.1v13.1h-42v-13.2z" fill="#aab2ab"/>
<path d="M303.5 408h40.9l.4 .2 .1 9.8h-29.2a6.3 6.3 0 0 1-10.9 0h-1.5v-9.6zM303.1 407.9l-.2 .5v13.9l.2 .1h41.9l.2-.1v-13.9l-.5-.7-41-.1z" fill="#000"/>
<circle cx="310.3" cy="414.5" r="4.8" fill="#fff"/>
<path d="M310.8 413.3a1.7 1.7 0 0 1 2.6 .3l-.8 .4-.3-.4a.93 .93 0 0 0-1 .9 .93 .93 0 0 0 1 .9l.4-.4 .7 .4a1.7 1.7 0 0 1-2.5 .5 1.7 1.7 0 0 1-.1-2.6zM307.6 413.3a1.7 1.7 0 0 1 2.6 .3l-.7 .4-.4-.4a.93 .93 0 0 0-1 .9 .93 .93 0 0 0 1 .9l.4-.4 .7 .4a1.7 1.7 0 0 1-2.5 .5 1.7 1.7 0 0 1-.1-2.6zM305.8 414.5a4.5 4.5 0 0 0 9 0 4.5 4.5 0 0 0-9 0zM304.7 414.5a5.6 5.6 0 0 1 11.1 0 5.6 5.6 0 0 1-11.1 0z" fill="#000"/>
<circle cx="321.2" cy="413" r="3.8" fill="#fff"/>
<g fill="#000">
<path d="M320.2 411.7l2 .1 .1 1.8h-.5v2h-1.3v-2h-.4z"/>
<circle cx="321.2" cy="410.8" r=".57"/>
</g>
<path d="M317.8 412.9a3.4 3.4 0 0 1 6.7 0 3.4 3.4 0 0 1-6.7 0zM317.1 412.9a4.1 4.1 0 0 0 8.2 0 4.1 4.1 0 0 0-8.2 0z" fill-rule="evenodd" fill="#000"/>
<g fill="#fff">
<path d="M320.9 419.2h.6l.5 .9 .6-.9h.6l-.9 1.4v.9h-.5v-.9z"/>
<path d="M337.3 419.4l.7-.3a.8 .8 0 0 1 1 .8h-.5a.36 .36 0 0 0-.3-.5 .36 .36 0 0 0-.4 .3 .36 .36 0 0 0 .4 .4 .82 .82 0 0 1 .8 1.1 .82 .82 0 0 1-1.3 .3l-.6-.6v-.2h.5a.41 .41 0 0 0 .4 .6 .41 .41 0 0 0 .3-.7l-1-.4z"/>
<path d="M328 419.2h.5l1 1.5v-1.5h.4v2.3h-.5l-.9-1.5-.1 1.5h-.4z"/>
<path d="M330.6 419.5l.8-.4a.95 .95 0 0 1 1 .9h-.4a.69 .69 0 0 0-1-.1 .69 .69 0 0 0-.1 1 .69 .69 0 0 0 1-.1l.1-.2h.5a1.15 1.15 0 0 1-1.8 .7 1.15 1.15 0 0 1-.1-1.8z"/>
<path d="M319.4 420.5v.6l.9-.1-.1-.4zM319.4 419.6v.5l.8-.1-.1-.4zM318.9 419.2l1.6 .1 .2 .5-.3 .4a.67 .67 0 0 1 .4 .9 .67 .67 0 0 1-.8 .4h-1.1z"/>
<path d="M340.2 419.8l-.3 .8h.6zM340 419.2h.5l.9 2.3h-.5l-.2-.5h-.9l-.2 .5h-.5z"/>
<circle cx="339.6" cy="412.9" r="3.7"/>
</g>
<g fill="#000">
<path d="M338.4 411.2a2.12 2.12 0 0 1 2.8 .4 2.12 2.12 0 0 1-.3 2.9 2.12 2.12 0 0 1-2.9-.1l-.3-.8h1a.98 .98 0 0 0 1.3 .7 .98 .98 0 0 0 .6-1.4 .98 .98 0 0 0-.6-1.2 .98 .98 0 0 0-1.3 .6h.3l-.8 .8-.8-.8h.3z"/>
<path d="M336.2 412.9a3.4 3.4 0 0 1 6.7 0 3.4 3.4 0 0 1-6.7 0zM335.5 412.9a4.1 4.1 0 0 0 8.2 0 4.1 4.1 0 0 0-8.2 0z"/>
</g>
<circle cx="330.4" cy="412.9" r="3.8" fill="#fff"/>
<path d="M328 410.5l-.4 .6 1.5 .7 .4-.5 .7-.2v-.7h.4v.7l1.1 .3-.6 .6a.61 .61 0 0 0-.6-.3 .61 .61 0 0 0-.5 .5l3.6 1.6a3.4 3.4 0 0 0-1.5-3.8 3.4 3.4 0 0 0-4.1 .5zM327.2 411.8a3.4 3.4 0 0 0 1.8 4.2 3.4 3.4 0 0 0 4.3-1.5l-1.5-.6-.4 .6-.8 .3v.6h-.4v-.6l-1.3-.5 .6-.6a.68 .68 0 0 0 .8 .4 .68 .68 0 0 0 .5-.7zM326.3 412.9a4.1 4.1 0 0 1 8.2 0 4.1 4.1 0 0 1-8.2 0z" fill="#000"/>
<g font-size="7.7">
<text x="439" y="407.6">NP2 ARC ADJUST END.ipt</text>
<text x="457.7" y="424.8">J009962</text>
<text x="525.7" y="424.4">-</text>
</g>
<g font-size="6.3">
<text x="148.1" y="166.8">DETAIL B</text>
<text x="203.5" y="189.2">A</text>
<text x="89.2" y="208.8">B</text>
<text x="203.5" y="249.9">A</text>
<text x="41.8" y="253">SECTION A-A</text>
</g>
<text font-size="4.4" x="417.8" y="423.5">C</text>
<g font-size="4.2">
<text x="68.7" y="5.3">4</text>
<text x="208.4" y="5.3">3</text>
<text x="348.1" y="5.3">2</text>
<text x="487.8" y="5.3">1</text>
<text x="2.5" y="55.5">D</text>
<text x="553.5" y="55.5">D</text>
<text x="2.8" y="163.4">C</text>
<text x="553.5" y="163.4">C</text>
<text x="2.9" y="271.4">B</text>
<text x="553.5" y="271.4">B</text>
<text x="2.8" y="379.3">A</text>
<text x="553.5" y="379.3">A</text>
<text x="68.7" y="429.5">4</text>
<text x="208.4" y="429.6">3</text>
<text x="348.1" y="429.6">2</text>
<text x="487.8" y="429.5">1</text>
</g>
<g font-size="3.5">
<text x="12.7" y="15.3">GENERAL NOTES:</text>
<text x="12.7" y="23.7">2.</text>
<text x="12.7" y="19.5">1.</text>
<text x="18.9" y="23.7">SPECIAL FINISH: ANODIZE PER MIL-A-8625F, TYPE II, CLASS 2 (BLACK)</text>
<text x="18.9" y="19.5">MATERIAL: ALUMINUM, 6061-T651</text>
<text x="12.7" y="27.8">3.</text>
<text x="18.9" y="27.8">SURFACE ROUGHNESS (UNLESS SPECIFIED OTHERWISE): 63 Ra (AVERAGE MICRO-INCHES)</text>
<text x="12.7" y="32">4.</text>
<text x="18.9" y="32">INTERPRET DIMENSIONS AND TOLERANCES PER ASME Y14.5M-1994</text>
<text x="12.7" y="36.2">5.</text>
<text x="12.7" y="40.4">6.</text>
<text x="18.9" y="36.2">DEBURR AND BREAK ALL SHARP EDGES, MAX 0.010&quot; (UNLESS SPECIFIED OTHERWISE)</text>
<text x="18.9" y="40.4">PARTS ARE TO BE CLEAN AND FREE OF OIL, GREASE, AND OTHER CONTAMINANTS</text>
<text x="12.7" y="44.6">7.</text>
<text x="18.9" y="44.6">DIMENSIONS INCLUDE ANODIZING, ELECTROPLATING, AND CHEMICALLY APPLIED FINISHES IF APPLICABLE</text>
<text x="160" y="75.2">.124</text>
<text x="133.9" y="85">R.063</text>
<text x="190.1" y="113.9">.300</text>
<text x="211.9" y="113.9">90°</text>
<text x="195.7" y="182.3">1.150</text>
<text x="303.2" y="184">1.825</text>
<text x="407" y="184.7">3.047</text>
<text x="245.9" y="220">R9.750</text>
<text x="100.3" y="223.3">3/8-16 UNC - 2B</text>
<text x="130.9" y="223.3">1.300 MIN</text>
<text x="267.2" y="259.9">4.496</text>
<text x="354.4" y="381.6">(UNLESS SPECIFIED OTHERWISE)</text>
<text x="352.5" y="390">[SECONDARY UNITS]: MILLIMETERS</text>
<text x="361.1" y="385.8">PRIMARY UNITS: INCHES</text>
<text x="362.3" y="394.1">PRIMARY TOLERANCES:</text>
<text x="362" y="397.9">X.X</text>
<text x="386.7" y="398">± 0.020</text>
<text x="362" y="402.1">X.XX</text>
<text x="362" y="406.3">X.XXX</text>
<text x="386.6" y="406.3">± 0.005</text>
<text x="386.6" y="402.1">± 0.010</text>
<text x="362" y="410.5">X.XXXX</text>
<text x="384.7" y="410.5">± 0.0005</text>
<text x="358.4" y="419.7">- DO NOT SCALE DRAWING -</text>
<text x="362" y="414.6">ANGULAR</text>
<text x="383.8" y="414.7">± 0.5 DEG</text>
<text x="415.6" y="418.4">SIZE</text>
<text x="461.7" y="418.3">PART NUMBER</text>
<text x="524" y="418.3">REV</text>
<text x="537.8" y="418.4">SHEET</text>
<text x="352" y="424.2">THIRD ANGLE PROJECTION:</text>
<text x="536.7" y="423.2">1 OF 1</text>
</g>
</svg>
